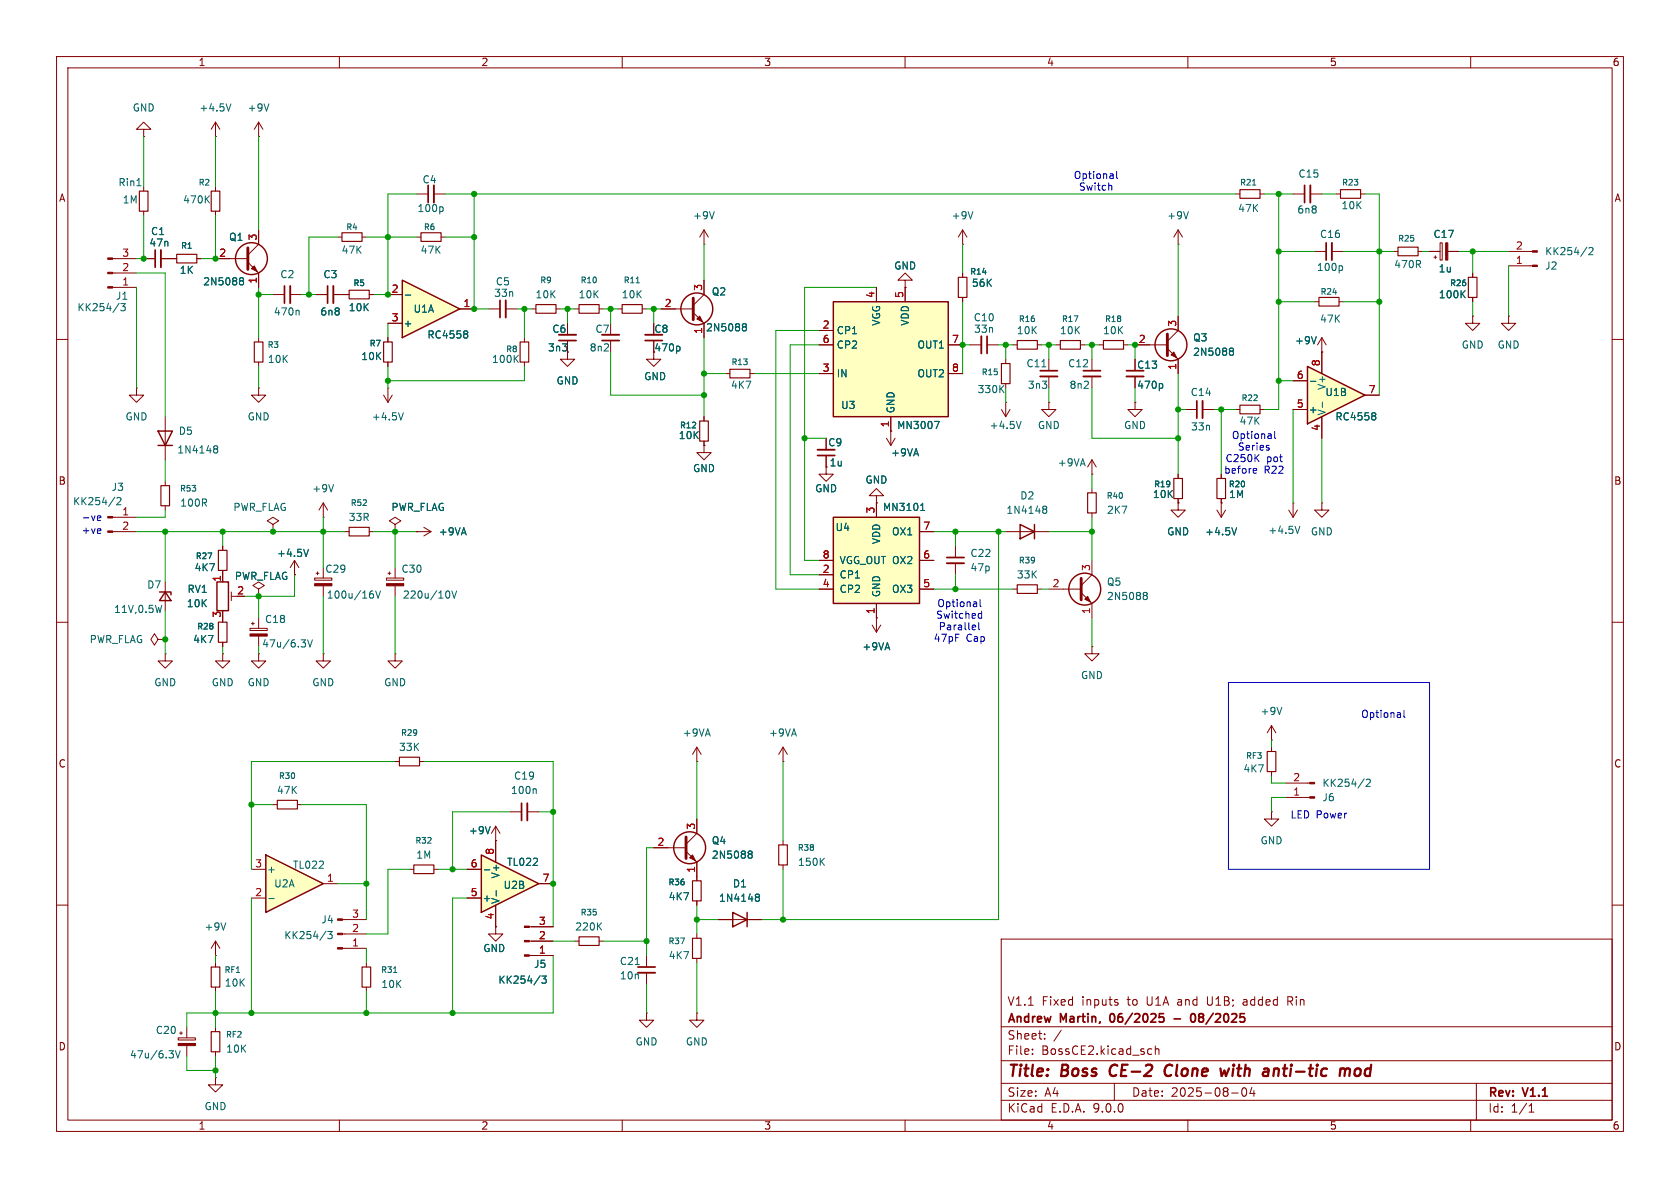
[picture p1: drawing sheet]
<svg xmlns="http://www.w3.org/2000/svg" width="297mm" height="210mm" viewBox="0 0 297 210" stroke-linecap="round" stroke-linejoin="round" font-family="sans-serif">
<g fill="none" stroke="#840000" stroke-width=".18">
<path d="M10 10h277v190h-277zM12 12h273v186h-273zM60 10v2M110 10v2M160 10v2M210 10v2M260 10v2M10 60h2M233.7 62.2v3.8M233.7 73.7v3.8M285 60h2M57.1 91.4h.1"/>
<path d="M57.1 88.9v2.5M57.1 88.9l-.7 1.3M57.1 88.9l.8 1.3M69.8 92.7l1.1-.6-1.1-.7-1 .7 1 .6v1.3M69.8 94h.1M73.7 94h.1M73.7 94h2.5M74.9 93.2l1.3 .8M76.2 94l-1.3 .7M215.1 90.2l.8 1.2M215.9 88.9h.1M215.9 88.1v3.3"/>
<path d="M216.7 90.2l-.8 1.2M10 110h2M44.2 111.1h3v.4h-3zM44.4 110.2h.6M44.7 110v.5M45.7 104.1l1-.6-1-.6-1 .6 1 .6v1.3M45.7 105.4h.1M45.7 115.6v1.2h1.3l-1.3 1.3-1.3-1.3h1.3M45.7 115.6h.1M45.7 109.2v1.9M45.7 112.4v1.9M55.6 102.2h3.1v.4h-3.1z"/>
<path d="M55.9 101.3h.5M56.1 101.1v.5M57.1 115.6v1.2h1.3l-1.3 1.3-1.2-1.3h1.2M57.1 115.6h.1M57.1 100.3v1.9M57.1 103.6v1.8M68.3 102.2h3.1v.4h-3.1zM68.6 101.3h.5M68.8 101.1v.5M69.8 115.6v1.2h1.3l-1.3 1.3-1.2-1.3h1.2M69.8 115.6h.1M69.8 100.3v1.9"/>
<path d="M69.8 103.6v1.8M154.2 110.5l.7 1.3M154.9 109.2h.1M154.9 109.2v2.6M155.7 110.5l-.8 1.3M285 110h2M123.2 134.6h.1M123.2 132.1v2.5M123.2 132.1l-.8 1.3M123.2 132.1l.8 1.3M138.4 134.6h.1M138.4 132.1l-.7 1.3"/>
<path d="M138.4 132.1l.8 1.3M138.4 132.1v2.5M115.6 149.9h5.7M121.3 150.5l1.9 1.9v2.5M123.2 144.8v2.5l-1.9 1.9M138.4 148.6v.8M138.4 152.9v.8M10 160h2M127 162.6h7.6M177 166h108v32h-108zM181.8 177.7h.9M197.5 177.2l.2 .2-.2 .3"/>
<path d="M197.5 176.7l.1 .1M219.8 177.2v.4M227.7 177h.5M228.2 176.2h-.5v1.5M285 160h2M60 198v2M110 198v2M160 198v2M177 194.5h108M177 191.5h108M177 187.5h108M177 181.5h108"/>
<path d="M182.5 186.3v.1M182.5 185.5v.1M184.7 183.6v.1M184.7 182.8v.1M187.6 182.1l-1.3 2M197 191.5v3M203.2 185.4l.4 .1M203.6 186.3l-.4 .1M204.2 185.5l.3-.1 .3 .1 .1 .9M204.2 184.9v1.5M210 198v2M217.7 193.2h1.2"/>
<path d="M219.7 192.4l.2-.1a.81 .81 0 0 1 .6 .6 .81 .81 0 0 1-.3 .8l-.2 .1a.81 .81 0 0 1-.3-1.4zM221.3 192.2l-.3 1.1h.9M221.7 192.8v1M260 198v2M261 191.5v6.5M270.3 196.6h.9M270.3 195.5l.4-.4v1.5"/>
</g>
<path d="M196.5 188.5a1.27 1.27 0 0 0 0 1.6M206.9 188.2a1.13 1.13 0 0 0-1 .7 1.13 1.13 0 0 0 .3 1.2l.2 .1 .5-.1M217.3 188.9l-.6 1.3-.2-.9-.5 .9M225.3 188.9l-.2 1.3M225.8 188.9l-.5 .2M237 189.1a.49 .49 0 0 1 .8 .1M237 188.9l-.2 1.3M237.8 189.2a.5 .5 0 0 1 .8-.2l-.1 1.2M237.8 189.2l-.1 1M240.2 188.9a.62 .62 0 0 0-.7 .4v.7a.52 .52 0 0 0 .8 .1" fill="none" stroke="#840000" stroke-width=".4"/>
<path d="M196.3 179.5v.9M205 179.2h.7M205 179.8h.5l.3 .2-.2 .6h-.6M210.6 179.3l.2-.1a.81 .81 0 0 1 .6 .6 .81 .81 0 0 1-.3 .8l-.1 .1a.81 .81 0 0 1-.4-1.4zM207.6 180.1h1.1" fill="none" stroke="#840000" stroke-width=".3"/>
<g fill="#840000" stroke="#840000" stroke-width=".18">
<path d="M55.6 103.2h3.1v.4h-3.1z"/>
<path d="M44.2 112.1h3v.3h-3z"/>
<path d="M68.3 103.2h3.1v.4h-3.1z"/>
<path d="M121.9 151.6l.5-.5 .5 1z"/>
</g>
<g fill="none" stroke="#006464" stroke-width=".18">
<path d="M233.8 71.1v.9M59 85.7l-.5 1.2M218.6 93.3l-.4 1.3M53.2 113.1h.8l-.4 .5M53.9 113.6l.1 .2-.1 .5M54.4 113.1l.4 1.3 .4-1.3M65.7 104.5h.2M65.8 104.9l.3 .3v.3l-.3 .2M66.4 104.5l.4 1.2 .5-1.2M79.2 104.5a.79 .79 0 0 1 0 1.2M79.9 104.5l.4 1.2 .4-1.2M132.4 150.9l.1 .1"/>
<path d="M132.4 150.5l.3-.1 .2 .2 .1 .1-.3 .3M132.5 151h.2M132.5 151h-.1M132.7 151l.3 .2-.1 .4-.2 .1-.3-.1M133.7 158.5l.1 .1M133.7 158.1h.3l.2 .1 .1 .2-.3 .2M133.8 158.6h.2M133.8 158.6l-.1 .1M134 158.6l.3 .2-.1 .4-.2 .1h-.3M145.2 152.3l.5 .7M145.7 151.7l-.7 .7"/>
</g>
<path d="M121.3 148v3.8" fill="none" stroke="#840000" stroke-width=".51"/>
<g fill="none" stroke="#840000" stroke-width=".25">
<path d="M129.5 161.3l2.6 1.3-2.6 1.2zM132.1 161.3v2.5"/>
<circle cx="121.9" cy="149.9" r="2.82"/>
</g>
<path d="M215.1 84.6h1.6v3.5h-1.6zM137.7 149.4h1.5v3.5h-1.5z" fill="none" stroke="#840000" stroke-width=".2"/>
<path d="M231.1 64.8l10.2 5.1-10.2 5z" fill="#ffffc2"/>
<path d="M231.1 64.8l10.2 5.1-10.2 5z" fill="none" stroke="#840000" stroke-width=".25"/>
<g fill="none" stroke="#840000" stroke-width=".18">
<path d="M218.4 72.4h.8M222.8 72.4h.7M228.6 72.4h2.5M228.6 67.3h2.5M241.3 69.9h2.5M208.3 88.9v1.3h1.2l-1.2 1.2-1.3-1.2h1.3M208.3 88.9h.1M208.3 83.8v.8M208.3 88.1v.8M227.8 90.2l.8 1.2M228.6 88.9h.1M228.6 88.9v2.5"/>
<path d="M229.4 90.2l-.8 1.2M233.7 88.9v1.3h1.2l-1.2 1.2-1.3-1.2h1.3M233.7 88.9h.1M193 114.3v1.3h1.3l-1.3 1.2-1.2-1.2h1.2M193 114.3h.1"/>
</g>
<path d="M231.7 67.4h.9M243 73l.2 .2-.2 .3 .2 .3v.2l-.2 .2M229.8 93l-.4 1.3" fill="none" stroke="#006464" stroke-width=".18"/>
<path d="M219.2 71.6h3.6v1.6h-3.6zM207.5 84.6h1.5v3.5h-1.5z" fill="none" stroke="#840000" stroke-width=".2"/>
<path d="M47 151.1l10.1 5.1-10.1 5.1z" fill="#ffffc2"/>
<path d="M47 151.1l10.1 5.1-10.1 5.1z" fill="none" stroke="#840000" stroke-width=".25"/>
<g fill="none" stroke="#840000" stroke-width=".18">
<path d="M73.7 34.3h2M76.7 34.3h2M59.7 41.9h.8M64 41.9h.8M68.6 59.7v.8M73.7 41.9h.7M78 41.9h.7M67.8 69.9l.8 1.2M68.6 68.6h.1M68.6 64v.8M68.6 68.6v2.5M69.3 69.9l-.7 1.2"/>
<path d="M44.4 153.7h2.6M44.4 158.8h2.6M57.1 156.2h2.6M90.2 143.5h2M93.2 143.5h2M101.6 166.4h.8M105.9 166.4h.8M123.2 165.1v.8M123.2 169.4v.8"/>
</g>
<path d="M78.1 36.6l.2 .2v.4l-.2 .2M71.3 73l-.4 1.2M94.6 139.4l.2 .2v.7M47.5 158.8h1M105.8 163.7l.5 .7M106.3 163.1l-.7 .8" fill="none" stroke="#006464" stroke-width=".18"/>
<path d="M60.5 41.1h3.5v1.6h-3.5zM74.4 41.1h3.6v1.6h-3.6zM67.8 60.5h1.5v3.5h-1.5zM102.4 165.6h3.5v1.5h-3.5zM122.4 165.9h1.6v3.5h-1.6z" fill="none" stroke="#840000" stroke-width=".2"/>
<path d="M75.7 32.8v3M92.2 142v3" fill="none" stroke="#840000" stroke-width=".3"/>
<path d="M76.7 32.8v3M93.2 142v3" fill="none" stroke="#840000" stroke-width=".33"/>
<path d="M71.1 49.5l10.2 5.1-10.2 5.1z" fill="#ffffc2"/>
<path d="M71.1 49.5l10.2 5.1-10.2 5.1z" fill="none" stroke="#840000" stroke-width=".25"/>
<g fill="none" stroke="#840000" stroke-width=".18">
<path d="M55.9 52.1h2M58.9 52.1h2.8M65.3 52.1h.7M68.6 57.2h2.5M68.6 52.1h2.5M81.3 54.6h2.5M232.4 44.5h2M232.4 53.3h.8M235.5 44.5h2M236.7 53.3h.8M246.4 44.5h.7M250.7 44.5h.8"/>
<path d="M252.7 44.5h1.9M253.5 45.5h.5M253.7 45.2v.5M254.6 42.9h.4v3.1h-.4zM256 44.5h1.8M260.3 55.9v1.3h1.3l-1.3 1.2-1.2-1.2h1.2M260.3 55.9h.1M260.3 48.3v.7M260.3 52.6v.7M266.7 55.9v1.3h1.3l-1.3 1.2-1.3-1.2h1.3M266.7 55.9h.1M266.7 44.5h4.2"/>
<path d="M266.7 47h4.2M156.7 77.5l.8 1.2M157.5 76.2h.1M157.5 76.2v2.5M158.2 77.5l-.7 1.2M177 72.4l.8 1.3M177.8 71.1h.1M177.8 63.5v.8M177.8 67.8v.8M177.8 71.1v2.6M178.6 72.4l-.8 1.3M185.4 63.5v2"/>
<path d="M185.4 66.5v2.1M209.5 72.4h2.1M212.6 72.4h2M48.3 92.7l1-.6-1-.7-1.1 .7 1.1 .6v1.3M48.3 94h.1M52.1 99.1l-.8 1.2M52.1 99.1l.7 1.2M52.1 99.1v2.5M52.1 101.6h.1M69.8 134.6h.8M74.2 134.6h.7M48.3 142.2h.7"/>
<path d="M52.6 142.2h.7M72.4 153.7h.8M76.7 153.7h.8M38.1 168.9h.1M38.1 166.4v2.5M38.1 170.2v.7M38.1 174.5v.8M38.1 166.4l-.8 1.2M38.1 166.4l.8 1.2M60.6 167.6h4.2M60.6 165.1h4.2M60.6 162.6h4.2"/>
<path d="M64.8 170.2v.7M64.8 174.5v.8M31.5 183.5h3v.3h-3zM31.7 182.6h.6M32 182.4v.5M33 181.6v1.9M33 184.8v1.9M38.1 190.5v1.3h1.3l-1.3 1.2-1.3-1.2h1.3M38.1 190.5h.1M38.1 181.6v.8M38.1 185.9v.8"/>
</g>
<g fill="none" stroke="#006464" stroke-width=".18">
<path d="M71.6 52.2h1M82.5 58.5l.2 .2-.2 .3 .2 .3v.2l-.2 .3M237.1 47l.3 .2v.4l-.3 .2M258.5 51.9l.5 .7M259 51.4l-.7 .7M280.5 43.7l-1 1.6M280.9 43.9l.5-.1 .2 .3-.8 .9h.8M176.9 68.7l.6 .7M177.5 68.1l-.7 .8M180.5 74.5l-.4 1.3M184.2 64.8h.7M54.5 97.1l-.4 1.3"/>
<path d="M39.9 163.1l-.4 1.3M57.6 164.6l-1.1 1.6M57.9 164.7h.8l-.4 .4 .4 .2v.5l-.2 .1-.6-.1M69.6 171.9h.6M29.9 185.7h.8l-.5 .5M30.5 186.3l.2 .2-.2 .5M31 185.7l.4 1.3 .5-1.3"/>
</g>
<path d="M61.7 51.3h3.6v1.5h-3.6zM233.2 52.6h3.5v1.5h-3.5zM247.1 43.7h3.6v1.5h-3.6zM259.6 49h1.5v3.6h-1.5zM177 64.3h1.6v3.5h-1.6zM70.6 133.9h3.6v1.5h-3.6zM49 141.5h3.6v1.5h-3.6zM73.2 152.9h3.5v1.5h-3.5zM37.3 170.9h1.6v3.6h-1.6zM64 170.9h1.5v3.6h-1.5zM37.3 182.4h1.6v3.5h-1.6z" fill="none" stroke="#840000" stroke-width=".2"/>
<path d="M57.9 50.5v3.1M234.4 42.9v3.1M183.9 65.5h3M211.6 70.9v3" fill="none" stroke="#840000" stroke-width=".3"/>
<path d="M58.9 50.5v3.1M235.5 42.9v3.1M183.9 66.5h3M212.6 70.9v3" fill="none" stroke="#840000" stroke-width=".33"/>
<g fill="#840000" stroke="#840000" stroke-width=".18">
<path d="M59.7 167.5h.9v.3h-.9z"/>
<path d="M59.7 165h.9v.2h-.9z"/>
<path d="M59.7 162.4h.9v.3h-.9z"/>
<path d="M31.5 184.5h3v.3h-3z"/>
<path d="M255.6 42.9h.4v3.1h-.4z"/>
<path d="M270.9 46.9h.9v.2h-.9z"/>
<path d="M270.9 44.3h.9v.3h-.9z"/>
</g>
<path d="M147.3 91.4h15.3v15.3h-15.3z" fill="#ffffc2"/>
<g fill="none" stroke="#840000" stroke-width=".25">
<path d="M147.3 91.4h15.3v15.3h-15.3zM180.3 92.7l2.6 1.3-2.6 1.3zM182.9 92.7v2.6"/>
<circle cx="123.2" cy="54.6" r="2.82"/>
<circle cx="207" cy="61" r="2.82"/>
<circle cx="191.8" cy="104.1" r="2.82"/>
</g>
<g fill="none" stroke="#840000" stroke-width=".18">
<path d="M218.4 34.3h.8M222.8 34.3h.7M228.6 34.3h2M231.6 34.3h2.1M236.2 34.3h.8M240.5 34.3h.8M116.8 54.6h5.8M122.6 55.2l1.9 2v2.5M124.5 49.5v2.6l-1.9 1.9M208.3 43.2h.1M208.3 40.6l-.8 1.3M208.3 40.6l.7 1.3"/>
<path d="M208.3 40.6v2.6M208.3 55.9v2.5l-1.9 1.9M233.7 59.7l-.8 1.3M233.7 59.7l.7 1.3M233.7 59.7v2.5M124.5 78.7v1.3h1.2l-1.2 1.3-1.3-1.3h1.3M124.5 78.7h.1M124.5 73.7v.7M124.5 78v.7M128.3 66h.7M132.6 66h.7M171.4 61h2.1"/>
<path d="M174.5 61h2M185.4 71.1v1.3h1.3l-1.3 1.3-1.3-1.3h1.3M185.4 71.1h.1M186.7 61h.8M191 61h.8M193 63.5v2M193 66.5v2.1M194.3 61h.8M198.6 61h.8M200.7 71.1v1.3h1.2l-1.2 1.3-1.3-1.3h1.3M200.7 71.1h.1M200.7 61h5.7"/>
<path d="M200.7 66.5v2.1M206.4 61.6l1.9 1.9v2.5M233.7 62.2h.1M61 94h.7M65.3 94h.7M144.8 99.1h2.5M146 82.6v1.2h1.3l-1.3 1.3-1.2-1.3h1.2M146 82.6h.1M146 80.5v2.1M154.9 87.6h1.3l-1.3-1.2-1.2 1.2h1.2v1.3M154.9 88.9h.1M154.9 88.9v2.5"/>
<path d="M162.6 94h2.5M162.6 99.1h2.5M168.9 96.5v2.1M168.9 99.6v2M177.8 94h7.6M193 83.8h.1M193 81.3v2.5M193 86.4v.7M193 90.7v.7M193 99.1v2.5l-1.9 1.9M193 81.3l-.7 1.3M193 81.3l.8 1.3"/>
<path d="M144.8 104.1h2.5M144.8 101.6h2.5M154.9 106.7v2.5M162.6 104.1h2.5M179.1 104.1h.7M183.4 104.1h.7M185.4 104.1h5.7M191.1 104.8l1.9 1.9v2.5M224.8 130.8h.1M224.8 128.3v2.5M224.8 132.1v.7M224.8 136.4v.8"/>
<path d="M224.8 128.3l-.8 1.2M224.8 128.3l.8 1.2M227.3 138.4h4.2M224.8 143.5v1.3h1.3l-1.3 1.3-1.3-1.3h1.3M224.8 143.5h.1M227.3 141h4.2"/>
</g>
<g fill="none" stroke="#006464" stroke-width=".18">
<path d="M210.1 37.4l-.4 1.3M221.4 32.7h.6M131.4 57.7l.1 .1M131.4 57.3l.3-.1 .2 .1 .1 .2-.3 .3M131.5 57.8h.2M131.5 57.8h-.1M131.7 57.8l.3 .2-.1 .4-.2 .1-.3-.1M232.7 59.5l-.4 1.3M205.3 67.8l.3 .2v.4l-.3 .3M217.5 62l.1 .1M217.5 61.6l.3-.1 .2 .2 .1 .1-.3 .3M217.6 62.1h.2"/>
<path d="M217.6 62.1h-.1M217.8 62.1l.3 .2-.1 .4-.2 .1-.3-.1M162.8 90.2h.7M162.9 89.3l.2-.3v1.2M184.5 90h.1M184.5 89.5h.3l.2 .1 .1 .2-.3 .2M184.6 90h.2M184.6 90l-.1 .1M184.8 90l.3 .3-.1 .3-.2 .1h-.3M202.2 105.2l.1 .1M202.2 104.8l.4-.1 .2 .1v.2l-.2 .3M202.3 105.3h.3"/>
<path d="M202.3 105.3h-.1M202.6 105.3l.2 .2v.4l-.2 .1-.4-.1M226.6 125l-.4 1.3M241.2 137.7l-1.1 1.6M241.5 137.9l.5-.2 .3 .4-.8 .9h.8"/>
</g>
<path d="M230.6 32.8v3M174.5 59.4v3.1M191.5 65.5h3.1M199.1 65.5h3.1M144.5 80.5h3.1M167.4 98.6h3" fill="none" stroke="#840000" stroke-width=".3"/>
<path d="M231.6 32.8v3M173.5 59.4v3.1M144.5 79.5h3.1M191.5 66.5h3.1M199.1 66.5h3.1M167.4 99.6h3" fill="none" stroke="#840000" stroke-width=".33"/>
<path d="M219.2 33.5h3.6v1.6h-3.6zM237 33.5h3.5v1.6h-3.5zM123.7 74.4h1.5v3.6h-1.5zM129 65.3h3.6v1.5h-3.6zM187.5 60.2h3.5v1.5h-3.5zM195.1 60.2h3.5v1.5h-3.5zM61.7 93.2h3.6v1.5h-3.6zM192.3 87.1h1.5v3.6h-1.5zM179.8 103.4h3.6v1.5h-3.6zM224 132.8h1.6v3.6h-1.6z" fill="none" stroke="#840000" stroke-width=".2"/>
<path d="M122.6 52.7v3.8M206.4 59.1v3.8M191.1 102.2v3.8" fill="none" stroke="#840000" stroke-width=".51"/>
<g fill="#840000" stroke="#840000" stroke-width=".18">
<path d="M191.8 105.9l.5-.5 .5 1z"/>
<path d="M231.5 140.8h.9v.3h-.9z"/>
<path d="M231.5 138.3h.9v.3h-.9z"/>
<path d="M207 62.7l.5-.5 .5 1z"/>
<path d="M123.2 56.4l.5-.5 .5 1z"/>
</g>
<path d="M147.3 53.3h20.3v20.4h-20.3z" fill="#ffffc2"/>
<g fill="none" stroke="#840000" stroke-width=".25">
<path d="M147.3 53.3h20.3v20.4h-20.3zM27.9 76.2h2.6l-1.3 2.5zM27.9 78.7h2.6M28.2 104.6h2v.6M29.2 104.6l1 1.6h-2zM38.4 102.9h2v5.1h-2z"/>
<circle cx="44.4" cy="45.7" r="2.82"/>
</g>
<g fill="none" stroke="#840000" stroke-width=".18">
<path d="M25.4 22.9h1.3l-1.3-1.3-1.3 1.3h1.3v1.2M25.4 24.1h.1M25.4 33v.8M25.4 37.3v.8M38.1 24.1h.1M38.1 21.6l-.8 1.3M38.1 21.6l.8 1.3M38.1 21.6v2.5M45.7 24.1h.1M45.7 21.6v2.5M45.7 21.6l-.7 1.3M45.7 21.6l.8 1.3"/>
<path d="M19.9 45.7h4.2M19.9 50.8h4.2M19.9 48.3h4.2M25.4 45.7h2M28.4 45.7h2.8M34.8 45.7h.8M38.1 45.7h5.7M43.8 46.4l1.9 1.9v2.5M45.7 40.6v2.6l-1.9 1.9M45.7 59.7v.8M48.3 52.1h2M51.3 52.1h2"/>
<path d="M86.4 54.6h2M89.4 54.6h2M92.7 59.7v.8M101.6 54.6h.8M105.9 54.6h.8M109.2 54.6h.8M113.5 54.6h.8M124.5 43.2h.1M124.5 40.6l-.8 1.3M124.5 40.6l.7 1.3M124.5 40.6v2.6M144.8 58.4h2.5"/>
<path d="M154.9 50.8v2.5M160 49.5h1.3l-1.3-1.2-1.3 1.2h1.3v1.3M160 50.8h.1M160 50.8v2.5M170.2 43.2h.1M170.2 40.6l-.8 1.3M170.2 40.6l.7 1.3M170.2 40.6v2.6M170.2 48.3v.7M170.2 52.6v.7M29.2 73.7v7.6M45.7 64v.8"/>
<path d="M92.7 64v.8M100.3 62.2v1.3h1.3l-1.3 1.3-1.2-1.3h1.2M100.3 62.2h.1M107.9 60.2v2M115.6 60.2v3.3h1.2l-1.2 1.3-1.3-1.3h1.3M144.8 61h2.5M144.8 66h2.5M157.5 73.7v2.5M167.6 61h2.6M167.6 66h2.6M179.1 61h.7M183.4 61h.7"/>
<path d="M19.9 91.4h4.2M19.9 94h4.2M29.2 85.1v.8M29.2 89.4v.8M39.4 96.5v.8M27.9 113l-.6-1-.6 1 .6 1 .6-1h1.3M29.2 113h.1M29.2 115.6v1.2h1.3l-1.3 1.3-1.3-1.3h1.3M29.2 115.6h.1M29.2 102.9v5.1M39.4 115.6v1.2h1.2l-1.2 1.3-1.3-1.3h1.3M39.4 115.6h.1"/>
<path d="M39.4 100.8v2.1M39.4 109.2v.8M39.4 113.5v.8M40.9 104.6v1.6M40.9 105.4h1M87.6 148.6h.1M87.6 146.1l-.7 1.2M87.6 146.1l.8 1.2M87.6 146.1v2.5M123.2 154.9v.8M123.2 159.3v.7M87.6 163.8v1.3h1.3l-1.3 1.3-1.2-1.3h1.2"/>
<path d="M87.6 163.8h.1M93.6 168.9h4.2M93.6 166.4h4.2M93.6 163.8h4.2M114.3 168.9v2M114.3 172v2"/>
</g>
<g fill="none" stroke="#006464" stroke-width=".18">
<path d="M40.8 18.4l-.4 1.2M47.5 18.4l-.4 1.2M24.2 32.8h.7M126.3 37.4l-.4 1.3M172 37.4l-.4 1.3M21.1 53.6l-1.1 1.6M22.1 53.7l-.4 .4 .4 .2v.5l-.2 .1-.5-.1M42.5 49.6h.1M42.5 49.2l.3-.1 .2 .1 .1 .2-.3 .2M42.6 49.6h.2M42.6 49.6l-.1 .1M42.8 49.6l.3 .3-.1 .3-.2 .2-.3-.1"/>
<path d="M52.7 54.9l.2 .1v.7M112.5 50h.5M37.9 79.3l.1 .1M37.9 78.9l.3-.1 .2 .1 .1 .2-.3 .3M38 79.4h-.1M38 79.4h.2M38.2 79.4l.3 .2-.1 .4-.2 .1-.3-.1M91.1 63.4l.5 .7M91.6 62.8l-.7 .7M120 61.2l.2 .2v.4l-.2 .2M165.2 74.5h.8l-.5 1.3M20.3 87.9l-1.1 1.6"/>
<path d="M20.7 88.1l.4-.1 .3 .3-.8 .9h.8M28.6 107l-.3 1.3M86.7 146.1l-.5 1.3M95.5 172.5l-1.1 1.6M95.8 172.5h.8l-.5 .5 .4 .1v.6l-.2 .1-.5-.1M112.3 170.5h.7"/>
</g>
<path d="M24.6 33.8h1.6v3.5h-1.6zM31.2 45h3.6v1.5h-3.6zM102.4 53.8h3.5v1.6h-3.5zM110 53.8h3.5v1.6h-3.5zM169.4 49h1.5v3.6h-1.5zM45 60.5h1.5v3.5h-1.5zM91.9 60.5h1.6v3.5h-1.6zM179.8 60.2h3.6v1.5h-3.6zM28.4 85.9h1.6v3.5h-1.6zM38.6 97.3h1.5v3.5h-1.5zM38.6 110h1.5v3.5h-1.5zM122.4 155.7h1.6v3.6h-1.6z" fill="none" stroke="#840000" stroke-width=".2"/>
<g fill="#840000" stroke="#840000" stroke-width=".18">
<path d="M19 91.3h.9v.3h-.9z"/>
<path d="M19 93.9h.9v.2h-.9z"/>
<path d="M92.7 168.8h.9v.2h-.9z"/>
<path d="M92.7 166.2h.9v.3h-.9z"/>
<path d="M92.7 163.7h.9v.3h-.9z"/>
<path d="M44.4 47.5l.6-.5 .5 1z"/>
<path d="M19 50.7h.9v.2h-.9z"/>
<path d="M19 48.1h.9v.3h-.9z"/>
<path d="M19 45.6h.9v.2h-.9z"/>
</g>
<path d="M27.4 44.2v3M50.3 50.5v3.1M88.4 53.1v3M106.4 60.2h3.1M114 60.2h3.1M112.8 170.9h3" fill="none" stroke="#840000" stroke-width=".3"/>
<path d="M28.4 44.2v3M51.3 50.5v3.1M89.4 53.1v3M106.4 59.2h3.1M114 59.2h3.1M112.8 172h3" fill="none" stroke="#840000" stroke-width=".33"/>
<path d="M43.8 43.8v3.8" fill="none" stroke="#840000" stroke-width=".51"/>
<path d="M85.1 151.1l10.1 5.1-10.1 5.1z" fill="#ffffc2"/>
<path d="M85.1 151.1l10.1 5.1-10.1 5.1z" fill="none" stroke="#840000" stroke-width=".25"/>
<g fill="none" stroke="#840000" stroke-width=".18">
<path d="M38.1 33v.8M38.1 37.3v.8M25.4 45.7h2M28.4 45.7h2.8M34.8 45.7h.8M38.1 45.7h2.5M45.7 40.6v2.6M45.7 48.3v2.5M55.9 52.1h2M58.9 52.1h2.8M65.3 52.1h.7M68.6 59.7v.8"/>
<path d="M68.6 57.2h2.5M68.6 52.1h2.5M81.3 54.6h2.5M94 54.6h.7M98.3 54.6h.8M116.8 54.6h2.6M124.5 49.5v2.6M124.5 57.2v2.5M144.8 58.4h2.5M154.9 50.8v2.5M160 50.8h.1M160 50.8v2.5"/>
<path d="M170.2 48.3v.7M170.2 52.6v.7M208.3 55.9v2.5M252.7 44.5h1.9M256 44.5h1.8M260.3 48.3v.7M260.3 52.6v.7M24.1 68.6v1.3h1.3l-1.3 1.2-1.2-1.2h1.2M24.1 68.6h.1M45.7 68.6v1.3h1.3l-1.3 1.2-1.3-1.2h1.3M45.7 68.6h.1M68.6 64v.8"/>
<path d="M100.3 62.2h.1M100.3 60.2v2M115.6 60.2v2M124.5 78.7h.1M124.5 73.7v.7M124.5 78v.7M144.8 61h2.5M144.8 66h2.5M157.5 76.2h.1M157.5 73.7v2.5M167.6 61h2.6M167.6 66h2.6"/>
<path d="M200.7 66.5v2.1M200.7 61h2.5M208.3 63.5v2.5M228.6 72.4h2.5M228.6 67.3h2.5M233.7 62.2h.1M233.7 62.2v3.8M233.7 73.7v3.8M241.3 69.9h2.5M39.4 96.5v.8M69.8 94h.1M73.7 94h.1"/>
<path d="M144.8 99.1h2.5M146 82.6h.1M146 80.5v2.1M154.9 88.9h.1M154.9 88.9v2.5M162.6 94h2.5M162.6 99.1h2.5M208.3 88.9h.1M208.3 83.8v.8M208.3 88.1v.8M215.9 88.9h.1M215.9 88.1v.8"/>
<path d="M39.4 100.8v2.1M39.4 109.2v.8M39.4 113.5v.8M45.7 105.4h.1M52.1 101.6h.1M144.8 104.1h2.5M144.8 101.6h2.5M154.9 109.2h.1M154.9 106.7v2.5M162.6 104.1h2.5M82.5 158.8h2.6M82.5 153.7h2.6"/>
<path d="M87.6 148.6h.1M87.6 148.6v3.8M95.2 156.2h2.6M115.6 149.9h2.5M123.2 144.8v2.5M123.2 152.4v3.3M123.2 159.3v.7M87.6 163.8h.1M87.6 160v3.8M94 168.9h3.8M94 166.4h3.8M94 163.8h3.8"/>
<path d="M114.3 179.1v1.2h1.3l-1.3 1.3-1.3-1.3h1.3M114.3 179.1h.1M123.2 179.1v1.2h1.3l-1.3 1.3-1.3-1.3h1.3M123.2 179.1h.1M127 162.6h2.5M132.1 162.6h2.5"/>
</g>
<g fill="none" stroke="#006464" stroke-width=".18">
<path d="M36.5 35.2l.5 .7M37 34.6l-.7 .7M42.5 49.6h.1M42.5 49.2l.3-.1 .2 .1 .1 .2-.3 .2M42.6 49.6h.2M42.6 49.6l-.1 .1M42.8 49.6l.3 .3-.1 .3-.2 .2-.3-.1M71.6 52.2h1M82.5 58.5l.2 .2-.2 .3 .2 .3v.2l-.2 .3M131.4 57.7l.1 .1M131.4 57.3l.3-.1 .2 .1 .1 .2-.3 .3M131.5 57.8h.2"/>
<path d="M131.5 57.8h-.1M131.7 57.8l.3 .2-.1 .4-.2 .1-.3-.1M232.7 59.5l-.4 1.3M258.5 51.9l.5 .7M259 51.4l-.7 .7M120 61.2l.2 .2v.4l-.2 .2M165.2 74.5h.8l-.5 1.3M205.3 67.8l.3 .2v.4l-.3 .3M217.5 62l.1 .1M217.5 61.6l.3-.1 .2 .2 .1 .1-.3 .3M217.6 62.1h.2M217.6 62.1h-.1"/>
<path d="M217.8 62.1l.3 .2-.1 .4-.2 .1-.3-.1M231.7 67.4h.9M233.8 71.1v.9M243 73l.2 .2-.2 .3 .2 .3v.2l-.2 .2M54.5 97.1l-.4 1.3M162.8 90.2h.7M162.9 89.3l.2-.3v1.2M218.6 93.3l-.4 1.3M85.6 153.8h1M86.7 146.1l-.5 1.3M87.7 157.4v1M132.4 150.9l.1 .1"/>
<path d="M132.4 150.5l.3-.1 .2 .2 .1 .1-.3 .3M132.5 151h.2M132.5 151h-.1M132.7 151l.3 .2-.1 .4-.2 .1-.3-.1M133.7 158.5l.1 .1M133.7 158.1h.3l.2 .1 .1 .2-.3 .2M133.8 158.6h.2M133.8 158.6l-.1 .1M134 158.6l.3 .2-.1 .4-.2 .1h-.3M95.5 172.5l-1.1 1.6M95.8 172.5h.8l-.5 .5 .4 .1v.6l-.2 .1-.5-.1"/>
</g>
<path d="M37.3 33.8h1.6v3.5h-1.6zM94.7 53.8h3.6v1.6h-3.6z" fill="none" stroke="#840000" stroke-width=".2"/>
<path d="M98.8 60.2h3.1" fill="none" stroke="#840000" stroke-width=".3"/>
<path d="M98.8 59.2h3.1" fill="none" stroke="#840000" stroke-width=".33"/>
<g fill="none" stroke="#009600" stroke-width=".18">
<path d="M25.4 38.1v7.6h-1.3M25.4 24.1v8.9M38.1 38.1v7.6h-2.5M38.1 24.1v8.9M45.7 24.1v16.5M73.7 34.3h-5.1v17.8h-2.6M78.7 34.3h139.7M83.8 34.3v20.3h2.6M223.5 34.3h5.1M226.1 34.3v38.1h-2.6M233.7 34.3h2.5M241.3 34.3h2.5v35.6"/>
<path d="M24.1 48.3h5.1v25.4M24.1 50.8v17.8M45.7 52.1h2.6M45.7 50.8v8.9M53.3 52.1h2.6M59.7 41.9h-5.1v10.2M64.8 41.9h8.9M68.6 57.2v2.5M78.7 41.9h5.1M91.4 54.6h2.6M92.7 54.6v5.1M99.1 54.6h2.5"/>
<path d="M100.3 54.6v2.6M106.7 54.6h2.5M107.9 54.6v2.6M114.3 54.6h2.5M115.6 54.6v2.6M124.5 43.2v6.3M124.5 59.7v14M144.8 58.4h-7.6v45.7h7.6M154.9 50.8h-12.7v48.3h2.6M170.2 43.2v5.1M170.2 53.3v12.7M208.3 43.2v12.7"/>
<path d="M226.1 53.3h6.3M226.1 44.5h6.3M237.5 53.3h6.3M237.5 44.5h8.9M251.5 44.5h1.2M257.8 44.5h8.9M260.3 44.5v3.8M260.3 53.3v2.6M266.7 47v8.9M45.7 64.8v3.8M68.6 64.8v3.8M92.7 64.8v2.5h-24.1"/>
<path d="M107.9 62.2v7.7h16.6M124.5 66h3.8M133.3 66h11.5M142.2 77.5h3.8M144.8 61h-5.1v40.6h5.1M170.2 61h1.2M176.5 61h2.6M177.8 61v2.5M177.8 68.6v2.5M184.1 61h2.6M185.4 61v2.5M185.4 68.6v2.5"/>
<path d="M191.8 61h2.5M193 61v2.5M193 68.6v8.9h15.3M199.4 61h1.3v2.5M200.7 68.6v2.5M208.3 66v17.8M208.3 72.4h1.2M214.6 72.4h3.8M215.9 72.4v11.4M226.1 67.3h2.5M228.6 72.4v16.5M233.7 77.5v11.4"/>
<path d="M24.1 94h36.9M29.2 81.3v3.8M29.2 90.2v1.2h-5.1M29.2 94v8.9M39.4 94v2.5M57.1 91.4v8.9M66 94h7.7M69.8 94v6.3M165.1 94h12.7M168.9 94v2.5M176.5 94v68.6h-41.9M185.4 94h7.6"/>
<path d="M193 83.8v2.6M193 91.4v7.7M29.2 108v7.6M39.4 114.3v1.3M45.7 105.4v3.8M45.7 114.3v1.3M52.1 101.6v3.8h-8.9M57.1 105.4v10.2M69.8 105.4v10.2M165.1 104.1h14M168.9 101.6v2.5M184.1 104.1h1.3"/>
<path d="M193 109.2v5.1M69.8 134.6h-25.4v19.1M74.9 134.6h22.9v29.2M123.2 134.6v10.2M138.4 134.6v14M224.8 130.8v1.3M224.8 137.2v1.2h2.5M44.4 158.8v20.3M44.4 142.2h3.9M53.3 142.2h11.5v20.4M59.7 156.2h5.1M72.4 153.7h-3.8v11.4h-3.8"/>
<path d="M77.5 153.7h5M82.5 158.8h-2.5v20.3M90.2 143.5h-10.2v10.2M95.2 143.5h2.6M115.6 149.9h-1.3v19M138.4 153.7v8.9M227.3 141h-2.5v2.5M38.1 168.9v1.3M38.1 175.3v6.3M64.8 167.6v2.6M64.8 175.3v3.8M97.8 168.9v10.2h-64.8v2.5"/>
<path d="M97.8 166.4h3.8M106.7 166.4h7.6M114.3 174v5.1M123.2 160v5.1M123.2 170.2v8.9M123.2 162.6h3.8M33 186.7v2.5h5.1M38.1 186.7v3.8"/>
</g>
<g fill="none" stroke="#0000c2" stroke-width=".18">
<path d="M196.5 32.8l.1 .8M197.4 30.3v1.1l.2 .2M224.2 79.1l.2 .2-.2 .3M225.3 76.3v1l.2 .2M17.3 92h.5M17.3 91.2h.3l.2 .3-.6 .1M17.8 93.5v.3l-.6 .1M221.7 82.8l.4 .1 .1 .2-.6 .1M222 80.9l.6 .7M222.1 83.6l-.4 .1M222.6 80.3l-.7 .8M172.1 110.5h.3l.1 .3-.6 .1"/>
<path d="M172.4 111.3h-.3M173 110.1v1.1l.2 .1M173.1 109.2h.4M173.1 108.5h.4M173.3 106v1.1l.2 .1M173.5 108v1.3M217.2 120.7h35.5v33h-35.5zM248.2 125.6v1l.2 .2"/>
</g>
<g fill="#009600" stroke="#009600" stroke-width=".18">
<circle cx="25.4" cy="45.7" r=".46"/>
<circle cx="38.1" cy="45.7" r=".46"/>
<circle cx="45.7" cy="52.1" r=".46"/>
<circle cx="29.2" cy="113" r=".46"/>
<circle cx="29.2" cy="94" r=".46"/>
<circle cx="83.8" cy="54.6" r=".46"/>
<circle cx="92.7" cy="54.6" r=".46"/>
<circle cx="107.9" cy="54.6" r=".46"/>
<circle cx="115.6" cy="54.6" r=".46"/>
<circle cx="100.3" cy="54.6" r=".46"/>
<circle cx="80" cy="179.1" r=".46"/>
<circle cx="80" cy="153.7" r=".46"/>
<circle cx="114.3" cy="166.4" r=".46"/>
<circle cx="97.8" cy="143.5" r=".46"/>
<circle cx="97.8" cy="156.2" r=".46"/>
<circle cx="68.6" cy="52.1" r=".46"/>
<circle cx="68.6" cy="67.3" r=".46"/>
<circle cx="68.6" cy="41.9" r=".46"/>
<circle cx="83.8" cy="41.9" r=".46"/>
<circle cx="83.8" cy="34.3" r=".46"/>
<circle cx="54.6" cy="52.1" r=".46"/>
<circle cx="64.8" cy="156.2" r=".46"/>
<circle cx="44.4" cy="142.2" r=".46"/>
<circle cx="64.8" cy="179.1" r=".46"/>
<circle cx="44.4" cy="179.1" r=".46"/>
<circle cx="38.1" cy="189.2" r=".46"/>
<circle cx="38.1" cy="179.1" r=".46"/>
<circle cx="48.3" cy="94" r=".46"/>
<circle cx="39.4" cy="94" r=".46"/>
<circle cx="57.1" cy="94" r=".46"/>
<circle cx="69.8" cy="94" r=".46"/>
<circle cx="45.7" cy="105.4" r=".46"/>
<circle cx="138.4" cy="162.6" r=".46"/>
<circle cx="123.2" cy="162.6" r=".46"/>
<circle cx="176.5" cy="94" r=".46"/>
<circle cx="168.9" cy="94" r=".46"/>
<circle cx="193" cy="94" r=".46"/>
<circle cx="168.9" cy="104.1" r=".46"/>
<circle cx="226.1" cy="53.3" r=".46"/>
<circle cx="226.1" cy="67.3" r=".46"/>
<circle cx="208.3" cy="72.4" r=".46"/>
<circle cx="208.3" cy="77.5" r=".46"/>
<circle cx="215.9" cy="72.4" r=".46"/>
<circle cx="193" cy="61" r=".46"/>
<circle cx="200.7" cy="61" r=".46"/>
<circle cx="185.4" cy="61" r=".46"/>
<circle cx="226.1" cy="34.3" r=".46"/>
<circle cx="226.1" cy="44.5" r=".46"/>
<circle cx="124.5" cy="66" r=".46"/>
<circle cx="124.5" cy="69.9" r=".46"/>
<circle cx="243.8" cy="53.3" r=".46"/>
<circle cx="243.8" cy="44.5" r=".46"/>
<circle cx="260.3" cy="44.5" r=".46"/>
<circle cx="170.2" cy="61" r=".46"/>
<circle cx="177.8" cy="61" r=".46"/>
<circle cx="142.2" cy="77.5" r=".46"/>
</g>
<g font-size="2.8" fill="#840000">
<text x="178" y="190.9">Title:</text>
<text x="187.7" y="190.9">Boss</text>
<text x="197" y="190.9">CE-2</text>
<text x="207.5" y="190.9">Clone</text>
<text x="218.2" y="190.9">with</text>
<text x="226.6" y="190.9">anti-tic</text>
<text x="240.9" y="190.9">mod</text>
</g>
<g font-size="2.1" fill="#840000">
<text x="178" y="178">V1.1</text>
<text x="184.2" y="178">Fixed</text>
<text x="191.3" y="178">inputs</text>
<text x="199.5" y="178">to</text>
<text x="203" y="178">U1A</text>
<text x="208.6" y="178">and</text>
<text x="213.9" y="178">U1B;</text>
<text x="220.5" y="178">added</text>
<text x="228.5" y="178">Rin</text>
<text x="178" y="184">Sheet:</text>
<text x="178" y="181.2">Andrew</text>
<text x="187.5" y="181.2">Martin,</text>
<text x="196.9" y="181.2">06/2025</text>
<text x="212.4" y="181.2">08/2025</text>
<text x="178" y="186.7">File:</text>
<text x="184.1" y="186.7">BossCE2.kicad_sch</text>
<text x="178" y="196.9">KiCad</text>
<text x="178" y="194.1">Size:</text>
<text x="184.7" y="194.1">A4</text>
<text x="185.7" y="196.9">E.D.A.</text>
<text x="193.3" y="196.9">9.0.0</text>
<text x="200" y="194.1">Date:</text>
<text x="207" y="194.1">2025-08-04</text>
<text x="263" y="194.3">Rev:</text>
<text x="263" y="196.9">Id:</text>
<text x="267.1" y="196.9">1/1</text>
<text x="269.4" y="194.3">V1.1</text>
</g>
<g font-size="1.8" fill="#840000">
<text x="35" y="11.9">1</text>
<text x="85" y="11.9">2</text>
<text x="135" y="11.9">3</text>
<text x="185" y="11.9">4</text>
<text x="235" y="11.9">5</text>
<text x="285" y="11.9">6</text>
<text x="10.3" y="35.9">A</text>
<text x="285.3" y="35.9">A</text>
<text x="97.5" y="59">C6</text>
<text x="115.6" y="59">C8</text>
<text x="200.9" y="65.4">C13</text>
<text x="146.3" y="79.1">C9</text>
<text x="216.3" y="83.9">before</text>
<text x="10.3" y="85.9">B</text>
<text x="285.3" y="85.9">B</text>
<text x="10.3" y="135.9">C</text>
<text x="285.3" y="135.9">C</text>
<text x="10.3" y="185.9">D</text>
<text x="285.3" y="185.9">D</text>
<text x="35" y="199.9">1</text>
<text x="85" y="199.9">2</text>
<text x="135" y="199.9">3</text>
<text x="185" y="199.9">4</text>
<text x="235" y="199.9">5</text>
<text x="285" y="199.9">6</text>
</g>
<g font-size="1.8" fill="#006464">
<text x="23.4" y="19.9">GND</text>
<text x="35.2" y="19.9">+4.5V</text>
<text x="43.7" y="19.9">+9V</text>
<text x="20.8" y="33.1">Rin1</text>
<text x="74.6" y="32.6">C4</text>
<text x="229.4" y="31.6">C15</text>
<text x="21.6" y="36.2">1M</text>
<text x="26.6" y="41.8">C1</text>
<text x="32.3" y="36.2">470K</text>
<text x="73.7" y="37.7">100p</text>
<text x="122.4" y="39">+9V</text>
<text x="168.1" y="39">+9V</text>
<text x="206.2" y="39">+9V</text>
<text x="218.8" y="37.7">47K</text>
<text x="229.3" y="37.9">6n8</text>
<text x="237.1" y="37.2">10K</text>
<text x="26.3" y="43.8">47n</text>
<text x="40.4" y="42.8">Q1</text>
<text x="60.3" y="45.1">47K</text>
<text x="74.3" y="45.1">47K</text>
<text x="158" y="47.9">GND</text>
<text x="233.3" y="42.3">C16</text>
<text x="246.4" y="47.6">470R</text>
<text x="253.3" y="42.3">C17</text>
<text x="273.1" y="47.9">J2</text>
<text x="273.1" y="45.3">KK254/2</text>
<text x="20.4" y="53.2">J1</text>
<text x="31.7" y="48.6">1K</text>
<text x="35.8" y="50.6">2N5088</text>
<text x="49.5" y="49.4">C2</text>
<text x="57.1" y="49.4">C3</text>
<text x="87.3" y="52.7">33n</text>
<text x="87.6" y="50.6">C5</text>
<text x="94.6" y="52.9">10K</text>
<text x="102.2" y="52.9">10K</text>
<text x="109.8" y="52.9">10K</text>
<text x="125.7" y="52.4">Q2</text>
<text x="171.7" y="50.9">56K</text>
<text x="232.7" y="48.1">100p</text>
<text x="254.2" y="48.4">1u</text>
<text x="254.3" y="52.9">100K</text>
<text x="13.6" y="55.2">KK254/3</text>
<text x="48.3" y="56">470n</text>
<text x="56.5" y="56">6n8</text>
<text x="61.6" y="55.2">10K</text>
<text x="71.2" y="58">+</text>
<text x="73" y="55.5">U1A</text>
<text x="105.2" y="59">C7</text>
<text x="124.7" y="58.8">2N5088</text>
<text x="147.8" y="59.3">CP1</text>
<text x="155.8" y="57.7" transform="rotate(-90 155.8 57.7)">VGG</text>
<text x="160.9" y="57.7" transform="rotate(-90 160.9 57.7)">VDD</text>
<text x="172" y="57">C10</text>
<text x="172.1" y="59">33n</text>
<text x="179.7" y="59.3">10K</text>
<text x="187.3" y="59.3">10K</text>
<text x="194.9" y="59.3">10K</text>
<text x="233.3" y="57.3">47K</text>
<text x="47.3" y="64.4">10K</text>
<text x="63.8" y="63.9">10K</text>
<text x="75.5" y="60">RC4558</text>
<text x="86.9" y="64.4">100K</text>
<text x="96.8" y="62.3">3n3</text>
<text x="104.1" y="62.3">8n2</text>
<text x="115.6" y="62.3">470p</text>
<text x="147.8" y="61.8">CP2</text>
<text x="162.1" y="61.8">OUT1</text>
<text x="181.4" y="65.1">C11</text>
<text x="188.7" y="65.1">C12</text>
<text x="210.8" y="60.6">Q3</text>
<text x="210.8" y="63.1">2N5088</text>
<text x="228.8" y="61.1">+9V</text>
<text x="258.3" y="61.8">GND</text>
<text x="264.7" y="61.8">GND</text>
<text x="98.3" y="68.2">GND</text>
<text x="113.8" y="67.4">GND</text>
<text x="129.1" y="68.9">4K7</text>
<text x="147.8" y="66.9">IN</text>
<text x="162.1" y="66.9">OUT2</text>
<text x="172.7" y="69.7">330K</text>
<text x="181.6" y="68.9">3n3</text>
<text x="189" y="68.9">8n2</text>
<text x="200.9" y="68.9">470p</text>
<text x="210.4" y="70.2">C14</text>
<text x="234.2" y="70.2">U1B</text>
<text x="234.5" y="69" transform="rotate(-90 234.5 69)">V+</text>
<text x="22.1" y="74.5">GND</text>
<text x="31.5" y="77.1">D5</text>
<text x="43.7" y="74.5">GND</text>
<text x="65.6" y="74.5">+4.5V</text>
<text x="119.9" y="77.8">10K</text>
<text x="148.6" y="72.5">U3</text>
<text x="158.3" y="73.2" transform="rotate(-90 158.3 73.2)">GND</text>
<text x="158.5" y="76">MN3007</text>
<text x="174.9" y="76">+4.5V</text>
<text x="183.4" y="76">GND</text>
<text x="198.6" y="76">GND</text>
<text x="210.5" y="76.3">33n</text>
<text x="219" y="75.3">47K</text>
<text x="231.3" y="73.3">+</text>
<text x="234.5" y="73.5" transform="rotate(-90 234.5 73.5)">V-</text>
<text x="236" y="74.5">RC4558</text>
<text x="31.3" y="80.4">1N4148</text>
<text x="122.4" y="83.7">GND</text>
<text x="146.6" y="82.7">1u</text>
<text x="157.4" y="80.9">+9VA</text>
<text x="186.9" y="82.7">+9VA</text>
<text x="12.8" y="89.5">KK254/2</text>
<text x="19.6" y="87">J3</text>
<text x="31.8" y="89.8">100R</text>
<text x="55.1" y="87.2">+9V</text>
<text x="144" y="87.2">GND</text>
<text x="152.9" y="85.7">GND</text>
<text x="180.3" y="88.5">D2</text>
<text x="203.7" y="88.2">10K</text>
<text x="217.2" y="88.2">1M</text>
<text x="41.2" y="90.5">PWR_FLAG</text>
<text x="61.6" y="92.3">33R</text>
<text x="69.1" y="90.5">PWR_FLAG</text>
<text x="77.5" y="94.8">+9VA</text>
<text x="147.6" y="94.1">U4</text>
<text x="156" y="90.5">MN3101</text>
<text x="157.6" y="94.8">OX1</text>
<text x="177.8" y="91">1N4148</text>
<text x="195.6" y="91">2K7</text>
<text x="206.2" y="94.8">GND</text>
<text x="213" y="94.8">+4.5V</text>
<text x="224.1" y="94.6">+4.5V</text>
<text x="231.6" y="94.8">GND</text>
<text x="34.3" y="101.2">4K7</text>
<text x="48.9" y="98.7">+4.5V</text>
<text x="57.4" y="101.4">C29</text>
<text x="70.9" y="101.4">C30</text>
<text x="148.3" y="99.9">VGG_OUT OX2</text>
<text x="155.8" y="96.3" transform="rotate(-90 155.8 96.3)">VDD</text>
<text x="171.5" y="98.7">C22</text>
<text x="171.5" y="101.2">47p</text>
<text x="25.9" y="104.2">D7</text>
<text x="32.9" y="107.5">10K</text>
<text x="33" y="105">RV1</text>
<text x="41.4" y="102.7">PWR_FLAG</text>
<text x="57.7" y="106">100u/16V</text>
<text x="71.1" y="106">220u/10V</text>
<text x="148.3" y="102.5">CP1</text>
<text x="148.3" y="105">CP2</text>
<text x="155.8" y="105.7" transform="rotate(-90 155.8 105.7)">GND</text>
<text x="157.6" y="105">OX3</text>
<text x="179.7" y="102.5">33K</text>
<text x="195.6" y="103.7">Q5</text>
<text x="195.6" y="106.3">2N5088</text>
<text x="15.8" y="113.9">PWR_FLAG</text>
<text x="20.1" y="108.6">11V,0.5W</text>
<text x="34" y="113.9">4K7</text>
<text x="46.7" y="110.3">C18</text>
<text x="46.2" y="114.7">47u/6.3V</text>
<text x="152.4" y="115.2">+9VA</text>
<text x="27.2" y="121.5">GND</text>
<text x="37.3" y="121.5">GND</text>
<text x="43.7" y="121.5">GND</text>
<text x="55.1" y="121.5">GND</text>
<text x="67.8" y="121.5">GND</text>
<text x="191" y="120.2">GND</text>
<text x="120.6" y="130.4">+9VA</text>
<text x="135.8" y="130.4">+9VA</text>
<text x="222.8" y="126.6">+9V</text>
<text x="70.4" y="132.9">33K</text>
<text x="219.7" y="136.8">4K7</text>
<text x="48.9" y="140.6">47K</text>
<text x="90.2" y="140.6">100n</text>
<text x="90.8" y="138">C19</text>
<text x="233.7" y="141.8">J6</text>
<text x="233.7" y="139.3">KK254/2</text>
<text x="82.8" y="147.7">+9V</text>
<text x="125.7" y="149.5">Q4</text>
<text x="222.8" y="149.5">GND</text>
<text x="47.1" y="154.5">+</text>
<text x="51.7" y="153.8">TL022</text>
<text x="73.5" y="152">1M</text>
<text x="88.5" y="155.4" transform="rotate(-90 88.5 155.4)">V+</text>
<text x="89.5" y="153.3">TL022</text>
<text x="125.7" y="152">2N5088</text>
<text x="141" y="153.3">150K</text>
<text x="48.4" y="157.1">U2A</text>
<text x="85.2" y="159.6">+</text>
<text x="88.5" y="159.9" transform="rotate(-90 88.5 159.9)">V-</text>
<text x="88.9" y="157.3">U2B</text>
<text x="118.1" y="159.4">4K7</text>
<text x="127" y="159.6">1N4148</text>
<text x="129.5" y="157.1">D1</text>
<text x="36.1" y="164.7">+9V</text>
<text x="50.2" y="166.2">KK254/3</text>
<text x="56.7" y="163.4">J4</text>
<text x="101.6" y="164.7">220K</text>
<text x="85.3" y="168.5">GND</text>
<text x="94.3" y="171.3">J5</text>
<text x="109.5" y="170.8">C21</text>
<text x="109.5" y="173.3">10n</text>
<text x="118.1" y="169.8">4K7</text>
<text x="39.6" y="174.6">10K</text>
<text x="67.3" y="174.9">10K</text>
<text x="88" y="174.1">KK254/3</text>
<text x="27.4" y="183">C20</text>
<text x="112.3" y="185">GND</text>
<text x="121.2" y="185">GND</text>
<text x="22.9" y="187.3">47u/6.3V</text>
<text x="39.9" y="186.3">10K</text>
<text x="36.1" y="196.4">GND</text>
</g>
<g font-size="1.8" fill="#0000c2">
<text x="189.7" y="31.8">Optional</text>
<text x="190.6" y="33.9">Switch</text>
<text x="217.7" y="77.8">Optional</text>
<text x="216.6" y="81.9">C250K</text>
<text x="218.7" y="79.9">Series</text>
<text x="223.5" y="83.9">R22</text>
<text x="223.9" y="81.9">pot</text>
<text x="14.3" y="92.3">-ve</text>
<text x="14.3" y="94.6">+ve</text>
<text x="165.6" y="107.5">Optional</text>
<text x="165" y="113.7">47pF</text>
<text x="165.4" y="109.6">Switched</text>
<text x="165.9" y="111.6">Parallel</text>
<text x="170.8" y="113.7">Cap</text>
<text x="240.5" y="127.1">Optional</text>
<text x="228.1" y="144.9">LED Power</text>
</g>
<g font-size="1.8" fill="#a90000">
<text x="21.5" y="45.5">3</text>
<text x="38.7" y="45.5">2</text>
<text x="45.5" y="42.6" transform="rotate(-90 45.5 42.6)">3</text>
<text x="267.9" y="46.7">1</text>
<text x="267.9" y="44.2">2</text>
<text x="21.5" y="50.5">1</text>
<text x="21.5" y="48">2</text>
<text x="45.5" y="50.2" transform="rotate(-90 45.5 50.2)">1</text>
<text x="69.1" y="51.8">2</text>
<text x="124.2" y="51.5" transform="rotate(-90 124.2 51.5)">3</text>
<text x="154.7" y="52.8" transform="rotate(-90 154.7 52.8)">4</text>
<text x="159.8" y="52.8" transform="rotate(-90 159.8 52.8)">5</text>
<text x="69.1" y="56.9">3</text>
<text x="81.8" y="54.4">1</text>
<text x="117.4" y="54.4">2</text>
<text x="124.2" y="59.1" transform="rotate(-90 124.2 59.1)">1</text>
<text x="145.3" y="58.2">2</text>
<text x="208" y="57.9" transform="rotate(-90 208 57.9)">3</text>
<text x="145.3" y="60.7">6</text>
<text x="145.3" y="65.8">3</text>
<text x="168.2" y="60.7">7</text>
<text x="168.2" y="65.8">8</text>
<text x="201.2" y="60.7">2</text>
<text x="208" y="65.5" transform="rotate(-90 208 65.5)">1</text>
<text x="233.4" y="64.8" transform="rotate(-90 233.4 64.8)">8</text>
<text x="229.2" y="67.1">6</text>
<text x="241.9" y="69.6">7</text>
<text x="157.2" y="75.6" transform="rotate(-90 157.2 75.6)">1</text>
<text x="229.2" y="72.1">5</text>
<text x="233.4" y="76.3" transform="rotate(-90 233.4 76.3)">4</text>
<text x="21.5" y="91.2">1</text>
<text x="21.5" y="93.7">2</text>
<text x="154.7" y="90.9" transform="rotate(-90 154.7 90.9)">3</text>
<text x="163.1" y="93.7">7</text>
<text x="145.3" y="98.8">8</text>
<text x="145.3" y="101.3">2</text>
<text x="163.1" y="98.8">6</text>
<text x="192.8" y="101" transform="rotate(-90 192.8 101)">3</text>
<text x="39.1" y="102.9" transform="rotate(-90 39.1 102.9)">1</text>
<text x="41.8" y="105.2">2</text>
<text x="145.3" y="103.9">4</text>
<text x="163.1" y="103.9">5</text>
<text x="186" y="103.9">2</text>
<text x="39.1" y="109.3" transform="rotate(-90 39.1 109.3)">3</text>
<text x="154.7" y="108.7" transform="rotate(-90 154.7 108.7)">1</text>
<text x="192.8" y="108.7" transform="rotate(-90 192.8 108.7)">1</text>
<text x="228.5" y="140.7">1</text>
<text x="228.5" y="138.2">2</text>
<text x="116.1" y="149.6">2</text>
<text x="122.9" y="146.8" transform="rotate(-90 122.9 146.8)">3</text>
<text x="45" y="153.4">3</text>
<text x="57.7" y="156">1</text>
<text x="83.1" y="153.4">6</text>
<text x="87.4" y="151.2" transform="rotate(-90 87.4 151.2)">8</text>
<text x="95.8" y="156">7</text>
<text x="122.9" y="154.4" transform="rotate(-90 122.9 154.4)">1</text>
<text x="45" y="158.5">2</text>
<text x="83.1" y="158.5">5</text>
<text x="62.2" y="167.4">1</text>
<text x="62.2" y="164.8">2</text>
<text x="62.2" y="162.3">3</text>
<text x="87.4" y="162.6" transform="rotate(-90 87.4 162.6)">4</text>
<text x="95.2" y="166.1">2</text>
<text x="95.2" y="163.6">3</text>
<text x="95.2" y="168.7">1</text>
</g>
<g font-size="1.4" fill="#006464">
<text x="35" y="33">R2</text>
<text x="219.1" y="33">R21</text>
<text x="237.2" y="33">R23</text>
<text x="61.1" y="40.9">R4</text>
<text x="74.8" y="40.9">R6</text>
<text x="31.9" y="44.2">R1</text>
<text x="247.1" y="42.9">R25</text>
<text x="62.4" y="50.8">R5</text>
<text x="95.4" y="50.3">R9</text>
<text x="102.5" y="50.3">R10</text>
<text x="110.2" y="50.3">R11</text>
<text x="171.4" y="48.7">R14</text>
<text x="233.3" y="52.3">R24</text>
<text x="256.2" y="50.8">R26</text>
<text x="180" y="57.1">R16</text>
<text x="187.6" y="57.1">R17</text>
<text x="195.2" y="57.1">R18</text>
<text x="47.2" y="61.7">R3</text>
<text x="65.2" y="61.4">R7</text>
<text x="89.4" y="62.5">R8</text>
<text x="129.2" y="64.7">R13</text>
<text x="173.4" y="66.5">R15</text>
<text x="219.4" y="71.1">R22</text>
<text x="120.1" y="75.9">R12</text>
<text x="31.7" y="87.1">R53</text>
<text x="61.9" y="89.6">R52</text>
<text x="195.5" y="88.4">R40</text>
<text x="203.9" y="86.3">R19</text>
<text x="217.1" y="86.3">R20</text>
<text x="34.5" y="99">R27</text>
<text x="180" y="99.8">R39</text>
<text x="34.8" y="111.5">R28</text>
<text x="70.8" y="130.3">R29</text>
<text x="49.2" y="137.9">R30</text>
<text x="220.2" y="134.3">RF3</text>
<text x="73.3" y="149.3">R32</text>
<text x="140.9" y="150.6">R38</text>
<text x="118.1" y="156.7">R36</text>
<text x="102.5" y="162">R35</text>
<text x="118.1" y="167.1">R37</text>
<text x="39.6" y="172.2">RF1</text>
<text x="67.3" y="172.2">R31</text>
<text x="39.8" y="183.6">RF2</text>
</g>
</svg>
